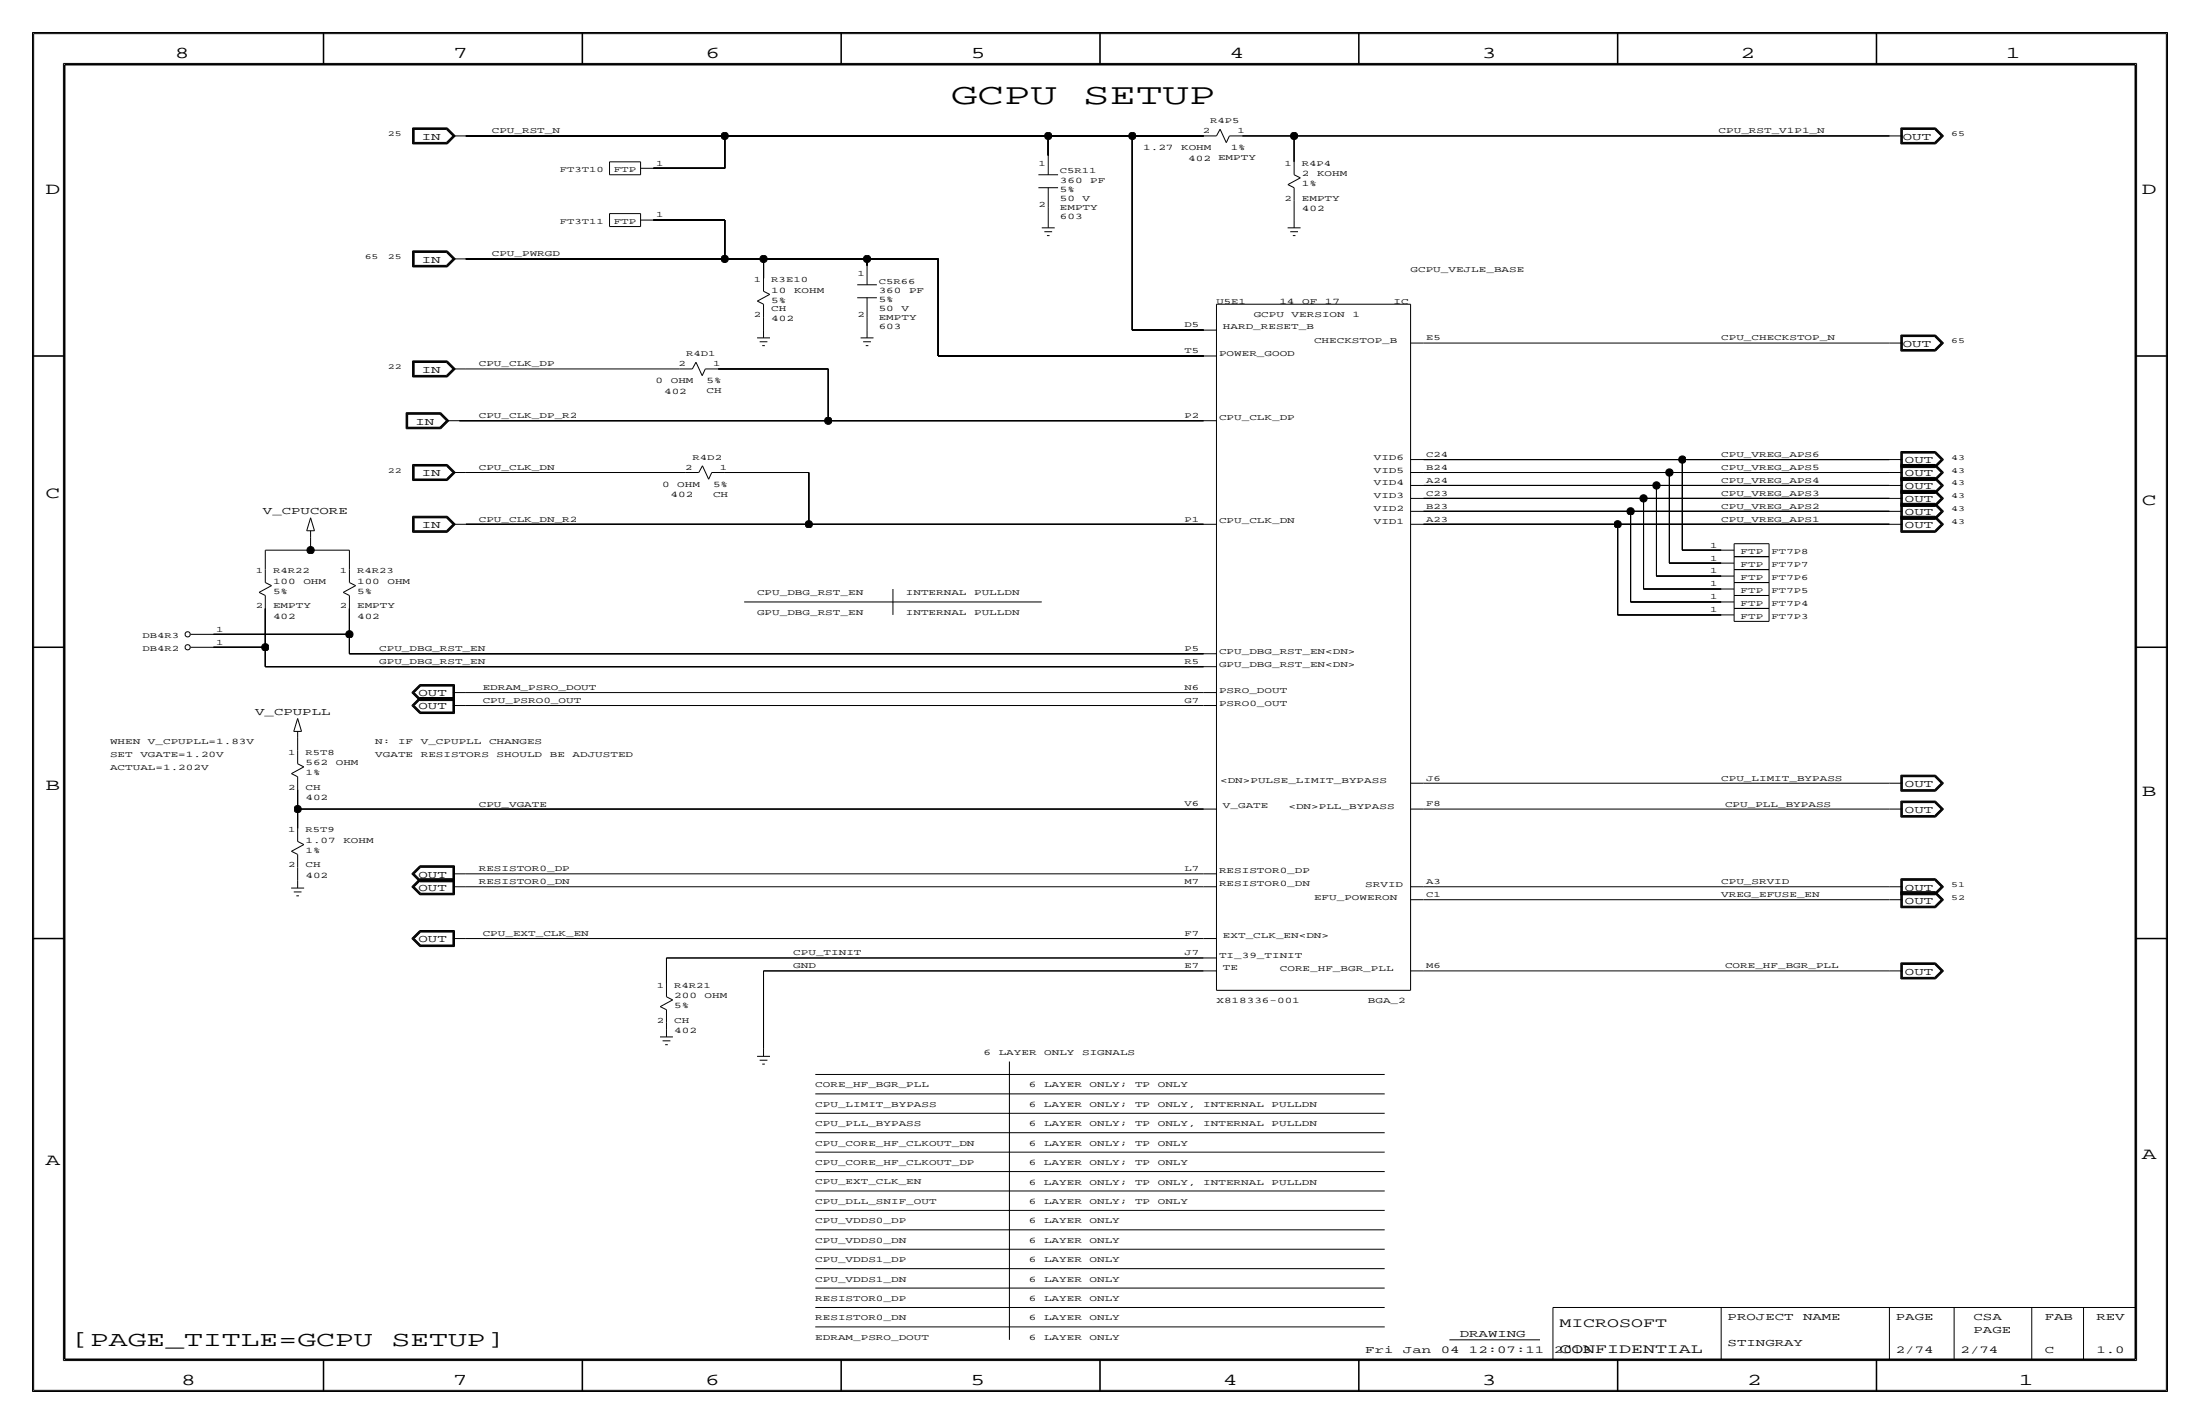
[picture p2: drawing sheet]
<svg xmlns="http://www.w3.org/2000/svg" width="432mm" height="279mm" viewBox="0 0 432 279" stroke-linecap="round" stroke-linejoin="round" font-family="sans-serif">
<!-- layer: Nets -->
<g fill="none" stroke="#000" stroke-width=".2">
<path d="M91.4 26.7h50.8zM128.3 33h13.9zM142.2 26.7v6.3zM142.2 26.7h63.5zM205.7 26.7h16.5zM205.7 26.7v3.8zM222.2 26.7v38.1zM222.2 26.7h14zM243.8 26.7h10.2zM254 26.7v5zM254 26.7h116.8zM254 39.4v3.8z"/>
<path d="M91.4 50.8h50.8zM128.3 43.2h13.9zM142.2 50.8h7.7zM142.2 43.2v7.6zM149.9 50.8v3.8zM149.9 50.8h20.3zM170.2 50.8v1.3zM170.2 50.8h13.9zM184.1 50.8v19.1zM205.7 40.6v2.6zM91.4 72.4h41.9zM141 72.4h21.6z"/>
<path d="M149.9 62.2v2.6zM162.6 72.4v10.2zM170.2 62.2v2.6zM184.1 69.8h52.1zM222.2 64.8h14zM279.4 67.3h91.4zM90.2 82.5h72.4zM91.4 92.7h43.2zM142.2 92.7h16.5zM158.7 92.7v10.2zM162.6 82.5h73.6zM279.4 95.2h45.7z"/>
<path d="M279.4 92.7h48.3zM279.4 90.2h50.8zM279.4 97.8h43.2zM322.6 97.8h48.2zM322.6 97.8v17.8zM325.1 95.2h45.7zM325.1 95.2v17.8zM327.7 92.7h43.1zM327.7 92.7v17.8zM330.2 90.2h40.6zM330.2 90.2v17.7zM52.1 107.9h8.9z"/>
<path d="M52.1 119.4v7.6zM52.1 108v3.8zM61 107.9h7.6zM61 105.4v2.6zM68.6 119.4v5.1zM68.6 107.9v3.9zM91.4 102.9h67.3zM146 118.1h58.5zM158.7 102.9h77.5zM175.3 115.6v5.1zM279.4 100.3h40.6zM279.4 102.9h38.1z"/>
<path d="M317.5 102.9h53.3zM317.5 102.9v17.8zM320 118.1h17.8zM320 100.3h50.8zM320 100.3v17.8zM322.6 115.6h15.2zM325.1 113h12.7zM327.7 110.5h10.1zM330.2 107.9h7.6zM41.9 124.5h26.7zM41.9 127h10.2zM52.1 130.8h184.1z"/>
<path d="M52.1 127v3.8zM68.6 128.3h167.6zM68.6 124.5v3.8zM91.4 138.4h144.8zM91.4 135.9h144.8zM317.5 120.7h20.3zM58.4 158.8v3.8zM58.4 154.9v3.9zM58.4 158.8h177.8zM58.4 144.8v2.5zM279.4 153.7h91.4zM279.4 158.8h91.4z"/>
<path d="M58.4 170.2v2.5zM91.4 171.4h144.8zM91.4 174h144.8zM279.4 176.5h91.4zM279.4 174h91.4zM91.4 184.1h144.8zM130.8 188h105.4zM130.8 188v5zM149.9 190.5h86.3zM149.9 190.5v15.2zM279.4 190.5h91.4zM130.8 200.7v1.2z"/>
<path d="M160 218.4h111.8zM160 214.6h111.8zM160 210.8h111.8zM198.1 208.3v54.6zM160 226.1h111.8zM160 233.7h111.8zM160 237.5h111.8zM160 229.9h111.8zM160 222.2h111.8zM160 245.1h111.8zM160 248.9h111.8zM160 241.3h111.8z"/>
<path d="M160 256.5h111.8zM160 252.7h111.8zM160 260.3h111.8z"/>
</g>
<g fill="#000" stroke="#000" stroke-width=".2">
<circle cx="142.2" cy="26.7" r=".72"/>
<circle cx="205.7" cy="26.7" r=".72"/>
<circle cx="222.3" cy="26.7" r=".72"/>
<circle cx="254" cy="26.7" r=".72"/>
<circle cx="142.2" cy="50.8" r=".72"/>
<circle cx="149.9" cy="50.8" r=".72"/>
<circle cx="170.2" cy="50.8" r=".72"/>
<circle cx="162.6" cy="82.6" r=".72"/>
<circle cx="322.6" cy="97.8" r=".72"/>
<circle cx="325.1" cy="95.3" r=".72"/>
<circle cx="327.7" cy="92.7" r=".72"/>
<circle cx="330.2" cy="90.2" r=".72"/>
<circle cx="61" cy="108" r=".72"/>
<circle cx="158.7" cy="102.9" r=".72"/>
<circle cx="317.5" cy="102.9" r=".72"/>
<circle cx="320" cy="100.3" r=".72"/>
<circle cx="52.1" cy="127" r=".72"/>
<circle cx="68.6" cy="124.5" r=".72"/>
<circle cx="58.4" cy="158.8" r=".72"/>
</g>
<!-- layer: Components -->
<g fill="none" stroke="#000" stroke-width=".2">
<path d="M81 25.1v3.1zM81 28.2h6.8zM81 25.1h6.8zM81.1 25.2h6.6zM81.1 25.2v2.9zM81.1 28.1h6.6zM81.2 25.3v2.7zM81.2 28h6.5zM81.2 25.3h6.5zM81.3 25.4h6.3zM81.3 25.4v2.5zM81.3 27.9h6.3z"/>
<path d="M87.6 27.9l1.3-1.2zM87.6 25.4l1.3 1.3zM87.7 28l1.4-1.3zM87.7 25.3l1.4 1.4zM87.7 25.2l1.5 1.5zM87.7 28.1l1.5-1.4zM87.8 28.2l1.6-1.5zM87.8 25.1l1.6 1.6zM88.9 26.7h2.5zM119.6 34.3h6.1zM119.6 31.8v2.5zM119.6 31.8h6.1z"/>
<path d="M125.7 31.8v2.5zM125.7 33h2.6zM203.8 34.3h3.9zM203.8 36.8h3.9zM205.7 30.5v3.8zM205.7 36.8v3.8zM236.2 26.7h2.6zM239.5 25.3l1.2 2.7zM239.5 25.3l-.7 1.4zM241.3 26.7h2.5zM241.3 26.7l-.6 1.3zM252.8 36.2l2.4-1.3z"/>
<path d="M252.8 36.2l1.2 .6zM254 31.8v2.5zM254 36.8v2.6zM254 34.3l1.2 .6zM370.8 26.7h2.6zM373.1 25.1v3.1zM373.1 28.2h6.8zM373.1 25.1h6.8zM373.2 25.2v2.9zM373.2 28.1h6.6zM373.2 25.2h6.6zM373.3 25.3v2.7z"/>
<path d="M373.3 28h6.5zM373.3 25.3h6.5zM373.4 25.4h6.3zM373.4 25.4v2.5zM373.4 27.9h6.3zM379.7 25.4l1.3 1.3zM379.7 27.9l1.3-1.2zM379.8 28l1.4-1.3zM379.8 25.3l1.4 1.4zM379.8 28.1l1.5-1.4zM379.8 25.2l1.5 1.5zM379.9 25.1l1.6 1.6z"/>
<path d="M379.9 28.2l1.6-1.5zM81 49.2v3.2zM81 52.4h6.8zM81 49.2h6.8zM81.1 49.3h6.6zM81.1 49.3v3zM81.1 52.3h6.6zM81.2 49.4v2.8zM81.2 52.2h6.5zM81.2 49.4h6.5zM81.3 49.5h6.3zM81.3 49.5v2.6z"/>
<path d="M81.3 52.1h6.3zM87.6 52.1l1.3-1.3zM87.6 49.5l1.3 1.3zM87.7 52.2l1.4-1.4zM87.7 49.4l1.4 1.4zM87.7 49.3l1.5 1.5zM87.7 52.3l1.5-1.5zM87.8 52.4l1.6-1.6zM87.8 49.2l1.6 1.6zM88.9 50.8h2.5zM119.6 44.4h6.1zM119.6 41.9v2.5z"/>
<path d="M119.6 41.9h6.1zM125.7 41.9v2.5zM125.7 43.2h2.6zM148.6 59.1l2.5-1.3zM148.6 59.1l1.3 .6zM149.9 54.6v2.6zM149.9 59.7v2.5zM149.9 57.2l1.2 .6zM168.2 55.9h3.9zM168.2 58.4h3.9zM170.2 52.1v3.8zM170.2 58.4v3.8z"/>
<path d="M204.5 44.7h2.5zM205 45.5h1.5zM205.5 46.2h.5zM205.7 43.2v1.5zM238.8 59.7h38.1zM238.8 59.7v134.6zM252.7 44.7h2.6zM253.2 45.5h1.6zM253.7 46.2h.6zM254 43.2v1.5zM276.9 59.7v134.6zM81 70.8v3.2z"/>
<path d="M81 74h6.8zM81 70.8h6.8zM81.1 70.9h6.6zM81.1 70.9v3zM81.1 73.9h6.6zM81.2 71v2.8zM81.2 73.8h6.5zM81.2 71h6.5zM81.3 71.1h6.3zM81.3 71.1v2.6zM81.3 73.7h6.3zM87.6 73.7l1.3-1.3z"/>
<path d="M87.6 71.1l1.3 1.3zM87.7 73.8l1.4-1.4zM87.7 71l1.4 1.4zM87.7 70.9l1.5 1.5zM87.7 73.9l1.5-1.5zM87.8 74l1.6-1.6zM87.8 70.8l1.6 1.6zM88.9 72.4h2.5zM133.3 72.4h2.6zM136.6 71.1l-.7 1.3zM136.6 71.1l1.2 2.6zM138.4 72.4l-.6 1.3z"/>
<path d="M138.4 72.4h2.6zM148.6 66.3h2.5zM149.1 67.1h1.5zM149.6 67.8h.5zM149.9 64.8v1.5zM168.9 66.3h2.6zM169.4 67.1h1.5zM169.9 67.8h.5zM170.2 64.8v1.5zM236.2 69.8h2.6zM236.2 64.8h2.6zM276.9 67.3h2.5z"/>
<path d="M370.8 67.3h2.6zM373.1 65.7v3.2zM373.1 68.9h6.8zM373.1 65.7h6.8zM373.2 65.8v3zM373.2 68.8h6.6zM373.2 65.8h6.6zM373.3 65.9v2.8zM373.3 68.7h6.5zM373.3 65.9h6.5zM373.4 66h6.3zM373.4 66v2.6z"/>
<path d="M373.4 68.6h6.3zM379.7 66l1.3 1.3zM379.7 68.6l1.3-1.3zM379.8 68.7l1.4-1.4zM379.8 65.9l1.4 1.4zM379.8 68.8l1.5-1.5zM379.8 65.8l1.5 1.5zM379.9 65.7l1.6 1.6zM379.9 68.9l1.6-1.6zM79.7 81h6.8zM79.7 81v3.1zM79.7 84.1h6.8z"/>
<path d="M79.8 81.1h6.7zM79.8 81.1v2.9zM79.8 84h6.7zM79.9 81.2v2.7zM79.9 83.9h6.5zM79.9 81.2h6.5zM80 81.3h6.4zM80 81.3v2.5zM80 83.8h6.4zM81 91.1v3.2zM81 94.3h6.8zM81 91.1h6.8z"/>
<path d="M81.1 91.2h6.6zM81.1 91.2v3zM81.1 94.2h6.6zM81.2 91.3v2.8zM81.2 94.1h6.5zM81.2 91.3h6.5zM81.3 91.4h6.3zM81.3 91.4v2.6zM81.3 94h6.3zM86.4 81.3l1.2 1.2zM86.4 83.8l1.2-1.3zM86.4 83.9l1.4-1.3z"/>
<path d="M86.4 81.2l1.4 1.3zM86.5 84l1.4-1.4zM86.5 81.1l1.4 1.4zM86.5 84.1l1.6-1.6zM86.5 81l1.6 1.5zM87.6 94l1.3-1.3zM87.6 91.4l1.3 1.3zM87.6 82.5h2.6zM87.7 94.1l1.4-1.4zM87.7 91.3l1.4 1.4zM87.7 91.2l1.5 1.5zM87.7 94.2l1.5-1.5z"/>
<path d="M87.8 94.3l1.6-1.6zM87.8 91.1l1.6 1.6zM88.9 92.7h2.5zM134.6 92.7h2.6zM137.9 91.4l1.2 2.6zM137.9 91.4l-.7 1.3zM139.7 92.7h2.5zM139.7 92.7l-.6 1.3zM236.2 82.5h2.6zM276.9 92.7h2.5zM276.9 95.2h2.5zM276.9 90.2h2.5z"/>
<path d="M276.9 97.8h2.5zM370.8 95.2h2.6zM370.8 97.8h2.6zM370.8 92.7h2.6zM370.8 90.2h2.6zM373.1 98.8v3.1zM373.1 96.8h6.8zM373.1 93.7v3.1zM373.1 99.4h6.8zM373.1 96.2v3.2zM373.1 94.3h6.8zM373.1 91.1v3.2z"/>
<path d="M373.1 91.7h6.8zM373.1 88.6v3.1zM373.1 98.8h6.8zM373.1 93.7h6.8zM373.1 96.2h6.8zM373.1 91.1h6.8zM373.1 88.6h6.8zM373.2 98.9v2.9zM373.2 93.8v2.9zM373.2 96.7h6.6zM373.2 96.3v3zM373.2 99.3h6.6z"/>
<path d="M373.2 91.2v3zM373.2 94.2h6.6zM373.2 88.7v2.9zM373.2 91.6h6.6zM373.2 98.9h6.6zM373.2 93.8h6.6zM373.2 96.3h6.6zM373.2 91.2h6.6zM373.2 88.7h6.6zM373.3 99v2.7zM373.3 93.9v2.7zM373.3 96.6h6.5z"/>
<path d="M373.3 96.4v2.8zM373.3 99.2h6.5zM373.3 91.3v2.8zM373.3 94.1h6.5zM373.3 88.8v2.7zM373.3 91.5h6.5zM373.3 99h6.5zM373.3 93.9h6.5zM373.3 96.4h6.5zM373.3 91.3h6.5zM373.3 88.8h6.5zM373.4 99.1h6.3z"/>
<path d="M373.4 99.1v2.5zM373.4 94h6.3zM373.4 94v2.5zM373.4 96.5h6.3zM373.4 96.5v2.6zM373.4 91.4h6.3zM373.4 91.4v2.6zM373.4 88.9h6.3zM373.4 88.9v2.5zM379.7 99.1l1.3 1.2zM379.7 94l1.3 1.2zM379.7 96.5l1.3 1.3z"/>
<path d="M379.7 91.4l1.3 1.3zM379.7 88.9l1.3 1.3zM379.7 99.1l1.3-1.3zM379.7 94l1.3-1.3zM379.8 96.6l1.4-1.3zM379.8 99.2l1.4-1.4zM379.8 94.1l1.4-1.4zM379.8 91.5l1.4-1.3zM379.8 99l1.4 1.3zM379.8 93.9l1.4 1.3zM379.8 96.4l1.4 1.4zM379.8 91.3l1.4 1.4z"/>
<path d="M379.8 88.8l1.4 1.4zM379.8 96.7l1.5-1.4zM379.8 99.3l1.5-1.5zM379.8 94.2l1.5-1.5zM379.8 91.6l1.5-1.4zM379.8 98.9l1.5 1.4zM379.8 93.8l1.5 1.4zM379.8 96.3l1.5 1.5zM379.8 91.2l1.5 1.5zM379.8 88.7l1.5 1.5zM379.9 98.8l1.6 1.5zM379.9 93.7l1.6 1.5z"/>
<path d="M379.9 96.2l1.6 1.6zM379.9 91.1l1.6 1.6zM379.9 88.6l1.6 1.6zM379.9 96.8l1.6-1.6zM379.9 99.4l1.6-1.6zM379.9 94.3l1.6-1.6zM379.9 91.7l1.6-1.5zM381 95.2l-1.3 1.3zM381 90.2l-1.3 1.2zM50.9 116.2l1.2 .6zM50.9 116.2l2.4-1.3zM52.1 111.8v2.5z"/>
<path d="M52.1 116.8v2.6zM52.1 114.3l1.2 .6zM60.2 104.1h1.5zM61 101.6l-.8 2.5zM61 104.1v1.3zM61 101.6l.7 2.5zM67.4 116.2l1.2 .6zM67.4 116.2l2.4-1.3zM68.6 111.8v2.5zM68.6 116.8v2.6zM68.6 114.3l1.2 .6zM81 101.3v3.1z"/>
<path d="M81 104.4h6.8zM81 101.3h6.8zM81.1 101.4h6.6zM81.1 101.4v2.9zM81.1 104.3h6.6zM81.2 101.5v2.7zM81.2 104.2h6.5zM81.2 101.5h6.5zM81.3 101.6h6.3zM81.3 101.6v2.5zM81.3 104.1h6.3zM87.6 104.1l1.3-1.2z"/>
<path d="M87.6 101.6l1.3 1.3zM87.7 104.2l1.4-1.3zM87.7 101.5l1.4 1.4zM87.7 101.4l1.5 1.5zM87.7 104.3l1.5-1.4zM87.8 104.4l1.6-1.5zM87.8 101.3l1.6 1.6zM88.9 102.9h2.5zM236.2 102.9h2.6zM276.9 100.3h2.5zM276.9 102.9h2.5zM337.8 118.1h2.6z"/>
<path d="M337.8 115.6h2.6zM337.8 110.5h2.6zM337.8 113h2.6zM337.8 107.9h2.6zM340.4 119.4v2.5zM340.4 119.4h6.8zM340.4 116.8v2.6zM340.4 116.8h6.8zM340.4 114.3v2.5zM340.4 114.3h6.8zM340.4 111.8h6.8zM340.4 109.2v2.6z"/>
<path d="M340.4 109.2h6.8zM340.4 111.8v2.5zM340.4 106.7v2.5zM340.4 106.7h6.8zM347.2 119.4v2.5zM347.2 116.8v2.6zM347.2 114.3v2.5zM347.2 109.2v2.6zM347.2 111.8v2.5zM347.2 106.7v2.5zM370.8 102.9h2.6zM370.8 100.3h2.6z"/>
<path d="M373.1 104.4h6.8zM373.1 101.3v3.1zM373.1 101.9h6.8zM373.1 101.3h6.8zM373.2 101.4v2.9zM373.2 104.3h6.6zM373.2 101.8h6.6zM373.2 101.4h6.6zM373.3 101.5v2.7zM373.3 104.2h6.5zM373.3 101.7h6.5zM373.3 101.5h6.5z"/>
<path d="M373.4 101.6h6.3zM373.4 101.6v2.5zM373.4 104.1h6.3zM379.7 101.6l1.3 1.3zM379.7 104.1l1.3-1.2zM379.7 101.6l1.3-1.3zM379.8 104.2l1.4-1.3zM379.8 101.7l1.4-1.4zM379.8 101.5l1.4 1.4zM379.8 104.3l1.5-1.4zM379.8 101.8l1.5-1.5zM379.8 101.4l1.5 1.5z"/>
<path d="M379.9 101.3l1.6 1.6zM379.9 104.4l1.6-1.5zM379.9 101.9l1.6-1.6zM37.4 127h4.6zM37.4 124.5h4.6zM80.8 138.4l1.6 1.6zM80.8 135.9l1.6 1.6zM80.8 135.9l1.6-1.6zM81 138.4l1.4-1.4zM81 135.9l1.4-1.5zM81 138.4l1.4 1.5zM81 135.9l1.4 1.5z"/>
<path d="M81.1 138.4l1.4-1.3zM81.1 135.9l1.4-1.4zM81.1 138.4l1.4 1.4zM81.1 135.9l1.4 1.4zM81.3 138.4l1.2-1.2zM81.3 135.9l1.2-1.3zM81.3 138.4l1.2 1.3zM81.3 135.9l1.2 1.3zM82.4 136.9h6.8zM82.4 134.3h6.8zM82.4 137.5h6.8zM82.4 136.9l-1.6 1.5z"/>
<path d="M82.4 139.9h6.7zM82.4 137.4h6.7zM82.4 137h6.7zM82.4 134.4h6.7zM82.5 139.8h6.5zM82.5 137.3h6.5zM82.5 137.1h6.5zM82.5 134.5h6.5zM82.5 137.2h6.4zM82.5 139.7h6.4zM82.5 134.6h6.4zM88.9 138.4h2.5z"/>
<path d="M88.9 135.9h2.5zM88.9 137.2v2.5zM88.9 134.6v2.6zM89 137.1v2.7zM89 134.5v2.8zM89.1 137v2.9zM89.1 134.4v3zM89.2 136.9v3.1zM89.2 134.3v3.2zM236.2 128.3h2.6zM236.2 130.8h2.6zM236.2 138.4h2.6z"/>
<path d="M236.2 135.9h2.6zM337.8 120.7h2.6zM340.4 121.9h6.8zM57.2 151.8l1.2 .6zM57.2 151.8l2.4-1.3zM57.7 143.5h1.5zM58.4 141l-.7 2.5zM58.4 147.3v2.6zM58.4 152.4v2.5zM58.4 149.9l1.2 .6zM58.4 143.5v1.3zM58.4 141l.8 2.5z"/>
<path d="M82.4 140h6.8zM236.2 158.8h2.6zM276.9 153.7h2.5zM276.9 158.8h2.5zM370.8 153.7h2.6zM370.8 158.8h2.6zM373.1 155.2h6.8zM373.1 152.1v3.1zM373.1 157.2v3.1zM373.1 152.1h6.8zM373.1 157.2h6.8zM373.2 152.2v2.9z"/>
<path d="M373.2 155.1h6.6zM373.2 157.3v2.9zM373.2 152.2h6.6zM373.2 157.3h6.6zM373.3 152.3v2.7zM373.3 155h6.5zM373.3 157.4v2.7zM373.3 152.3h6.5zM373.3 157.4h6.5zM373.4 152.4h6.3zM373.4 152.4v2.5zM373.4 154.9h6.3z"/>
<path d="M373.4 157.5h6.3zM373.4 157.5v2.5zM379.7 152.4l1.3 1.3zM379.7 157.5l1.3 1.3zM379.7 154.9l1.3-1.2zM379.8 155l1.4-1.3zM379.8 152.3l1.4 1.4zM379.8 157.4l1.4 1.4zM379.8 155.1l1.5-1.4zM379.8 152.2l1.5 1.5zM379.8 157.3l1.5 1.5zM379.9 152.1l1.6 1.6z"/>
<path d="M379.9 157.2l1.6 1.6zM379.9 155.2l1.6-1.5zM57.1 174.2h2.6zM57.2 167l1.2 .6zM57.2 167l2.4-1.3zM57.7 175h1.5zM58.2 175.8h.5zM58.4 172.7v1.5zM58.4 162.6v2.5zM58.4 167.6v2.6zM58.4 165.1l1.2 .6zM80.8 174l1.6 1.6z"/>
<path d="M80.8 171.4l1.6 1.6zM81 174l1.4-1.5zM81 171.4l1.4-1.4zM81 174l1.4 1.5zM81 171.4l1.4 1.5zM81.1 174l1.4-1.4zM81.1 171.4l1.4-1.3zM81.1 174l1.4 1.4zM81.1 171.5l1.4 1.3zM81.3 174l1.2-1.3zM81.3 171.4l1.2-1.2zM81.3 174l1.2 1.3z"/>
<path d="M81.3 171.5l1.2 1.2zM82.4 172.4h6.8zM82.4 169.9h6.8zM82.4 175.6h6.8zM82.4 173h6.8zM82.4 172.4l-1.6 1.6zM82.4 169.9l-1.6 1.5zM82.4 175.5h6.7zM82.4 172.9h6.7zM82.4 172.5h6.7zM82.4 170h6.7zM82.5 175.4h6.5z"/>
<path d="M82.5 172.8h6.5zM82.5 172.6h6.5zM82.5 170.1h6.5zM82.5 172.7h6.4zM82.5 175.3h6.4zM82.5 170.2h6.4zM88.9 174h2.5zM88.9 171.4h2.5zM88.9 172.7v2.6zM88.9 170.2v2.5zM89 172.6v2.8zM89 170.1v2.7z"/>
<path d="M89.1 172.5v3zM89.1 170v2.9zM89.2 172.4v3.2zM89.2 169.9v3.1zM236.2 171.4h2.6zM236.2 174h2.6zM276.9 176.5h2.5zM276.9 174h2.5zM370.8 174h2.6zM370.8 176.5h2.6zM373.1 175.6h6.8zM373.1 172.4v3.2z"/>
<path d="M373.1 178.1h6.8zM373.1 175v3.1zM373.1 160.3h6.8zM373.1 172.4h6.8zM373.1 175h6.8zM373.2 172.5v3zM373.2 175.5h6.6zM373.2 175.1v2.9zM373.2 178h6.6zM373.2 160.2h6.6zM373.2 172.5h6.6zM373.2 175.1h6.6z"/>
<path d="M373.3 172.6v2.8zM373.3 175.4h6.5zM373.3 175.2v2.7zM373.3 177.9h6.5zM373.3 160.1h6.5zM373.3 172.6h6.5zM373.3 175.2h6.5zM373.4 172.7h6.3zM373.4 172.7v2.6zM373.4 175.3h6.3zM373.4 175.3v2.5zM373.4 177.8h6.3z"/>
<path d="M373.4 160h6.3zM379.7 172.7l1.3 1.3zM379.7 175.3l1.3 1.2zM379.7 175.3l1.3-1.3zM379.7 160l1.3-1.2zM379.8 175.4l1.4-1.4zM379.8 177.9l1.4-1.4zM379.8 160.1l1.4-1.3zM379.8 172.6l1.4 1.4zM379.8 175.2l1.4 1.3zM379.8 175.5l1.5-1.5zM379.8 178l1.5-1.5z"/>
<path d="M379.8 160.2l1.5-1.5zM379.8 172.5l1.5 1.5zM379.8 175.1l1.5 1.4zM379.9 172.4l1.6 1.6zM379.9 175l1.6 1.5zM379.9 175.6l1.6-1.6zM379.9 178.1l1.6-1.6zM379.9 160.3l1.6-1.6zM381 176.5l-1.3 1.3zM80.8 184.1l1.6 1.6zM80.8 184.1l1.6-1.5zM81 184.1l1.4-1.4z"/>
<path d="M81 184.1l1.4 1.5zM81.1 184.1l1.4-1.3zM81.1 184.2l1.4 1.3zM81.3 184.1l1.2-1.2zM81.3 184.2l1.2 1.2zM82.4 182.6h6.8zM82.4 185.7h6.8zM82.4 185.6h6.7zM82.4 182.7h6.7zM82.5 185.5h6.5zM82.5 182.8h6.5zM82.5 182.9h6.4z"/>
<path d="M82.5 185.4h6.4zM88.9 184.1h2.5zM88.9 182.9v2.5zM89 182.8v2.7zM89.1 182.7v2.9zM89.2 182.6v3.1zM129.6 197.5l2.4-1.3zM129.6 197.5l1.2 .6zM130.8 193v2.6zM130.8 198.1v2.6zM130.8 195.6l1.2 .6zM236.2 188h2.6z"/>
<path d="M236.2 184.1h2.6zM236.2 190.5h2.6zM238.8 194.3h38.1zM276.9 190.5h2.5zM370.8 190.5h2.6zM373.1 192.1h6.8zM373.1 188.9v3.2zM373.1 188.9h6.8zM373.2 189v3zM373.2 192h6.6zM373.2 189h6.6zM373.3 189.1v2.8z"/>
<path d="M373.3 191.9h6.5zM373.3 189.1h6.5zM373.4 189.2h6.3zM373.4 189.2v2.6zM373.4 191.8h6.3zM379.7 189.2l1.3 1.3zM379.7 191.8l1.3-1.3zM379.8 191.9l1.4-1.4zM379.8 189.1l1.4 1.4zM379.8 192l1.5-1.5zM379.8 189l1.5 1.5zM379.9 188.9l1.6 1.6z"/>
<path d="M379.9 192.1l1.6-1.6zM129.5 203.5h2.6zM130 204.2h1.6zM130.6 205h.5zM130.8 201.9v1.6zM148.6 207.3h2.5zM149.1 208h1.5zM149.6 208.8h.5zM149.9 205.7v1.6zM284.5 262.9h17.8z"/>
<circle cx="36.8" cy="127" r=".51"/>
<circle cx="36.8" cy="124.5" r=".51"/>
</g>
<!-- layer: Page Border and Title Block -->
<g fill="none" stroke="#000" stroke-width=".3">
<path d="M6.3 6.3v266.7zM6.4 6.3h419zM12.7 12.7h406.4zM12.7 12.7v254zM63.5 6.3v6.4zM114.3 6.3v6.4zM165.1 6.3v6.4zM215.9 6.3v6.4zM266.7 6.3v6.4zM317.5 6.3v6.4zM368.3 6.3v6.4zM419.1 12.7v254z"/>
<path d="M425.4 6.3v266.7zM6.3 69.8h6.4zM419.1 69.8h6.3zM6.3 127h6.4zM419.1 127h6.3zM6.3 184.1h6.4zM419.1 184.1h6.3zM6.4 273h419zM12.7 266.7h406.4zM63.5 266.7v6.3zM114.3 266.7v6.3zM165.1 266.7v6.3z"/>
<path d="M215.9 266.7v6.3zM266.7 266.7v6.3zM317.5 266.7v6.3zM368.3 266.7v6.3z"/>
</g>
<g fill="none" stroke="#000" stroke-width=".2">
<path d="M6.6 6.6h418.6zM6.6 6.6v266.2zM12.4 12.4v254.6zM12.4 12.4h407zM419.4 12.4v254.6zM425.2 6.6v266.2zM304.8 256.5v10.2zM304.8 256.5h114.3zM337.8 256.5v10.2zM370.8 256.5v10.2zM383.5 256.5v10.2zM398.8 256.5v10.2z"/>
<path d="M408.9 256.5v10.2zM6.6 272.8h418.6zM12.4 267h407z"/>
</g>
<g font-size="5.8">
<text x="186.7" y="20.3">GCPU</text>
<text x="212.6" y="20.3">SETUP</text>
</g>
<g font-size="4.2">
<text x="14" y="264.2">[PAGE_TITLE=GCPU</text>
<text x="76.9" y="264.2">SETUP]</text>
</g>
<g font-size="3.3">
<text x="34.3" y="11.4">8</text>
<text x="88.9" y="11.4">7</text>
<text x="138.5" y="11.4">6</text>
<text x="190.5" y="11.4">5</text>
<text x="241.3" y="11.4">4</text>
<text x="290.8" y="11.4">3</text>
<text x="341.6" y="11.4">2</text>
<text x="393.7" y="11.4">1</text>
<text x="8.9" y="38.1">D</text>
<text x="420.4" y="38.1">D</text>
<text x="8.9" y="97.8">C</text>
<text x="420.4" y="99.1">C</text>
<text x="8.9" y="154.9">B</text>
<text x="420.4" y="156.2">B</text>
<text x="420.4" y="227.3">A</text>
<text x="8.9" y="228.6">A</text>
<text x="35.6" y="271.8">8</text>
<text x="88.9" y="271.8">7</text>
<text x="138.4" y="271.8">6</text>
<text x="190.5" y="271.8">5</text>
<text x="240" y="271.8">4</text>
<text x="290.8" y="271.8">3</text>
<text x="342.9" y="271.8">2</text>
<text x="396.2" y="271.8">1</text>
</g>
<g font-size="2.6">
<text x="306.1" y="260.4">MICROSOFT</text>
<text x="306.1" y="265.4">CONFIDENTIAL</text>
</g>
<g font-size="2.1">
<text x="82.8" y="27.4">IN</text>
<text x="373.5" y="27.4">OUT</text>
<text x="82.8" y="51.6">IN</text>
<text x="373.5" y="68.1">OUT</text>
<text x="82.8" y="73.2">IN</text>
<text x="81.5" y="83.3">IN</text>
<text x="82.8" y="93.5">IN</text>
<text x="373.9" y="93.5">OUT</text>
<text x="373.9" y="90.9">OUT</text>
<text x="51.6" y="100.9">V_CPUCORE</text>
<text x="373.9" y="101.1">OUT</text>
<text x="373.9" y="96">OUT</text>
<text x="373.9" y="98.6">OUT</text>
<text x="82.8" y="103.6">IN</text>
<text x="373.9" y="103.6">OUT</text>
<text x="82.1" y="136.7">OUT</text>
<text x="50.1" y="140.3">V_CPUPLL</text>
<text x="82.1" y="139.2">OUT</text>
<text x="373.9" y="154.4">OUT</text>
<text x="373.9" y="159.5">OUT</text>
<text x="82.1" y="172.2">OUT</text>
<text x="82.1" y="174.8">OUT</text>
<text x="373.9" y="174.8">OUT</text>
<text x="373.9" y="177.3">OUT</text>
<text x="82.1" y="184.9">OUT</text>
<text x="373.9" y="191.3">OUT</text>
<text x="286.5" y="262.4">DRAWING</text>
<text x="339.1" y="259.1">PROJECT</text>
<text x="353.9" y="259.1">NAME</text>
<text x="372.1" y="259.1">PAGE</text>
<text x="387.4" y="259.1">CSA</text>
<text x="387.4" y="261.6">PAGE</text>
<text x="401.3" y="259.1">FAB</text>
<text x="411.5" y="259.1">REV</text>
<text x="268" y="265.4">Fri</text>
<text x="275.4" y="265.4">Jan</text>
<text x="282.8" y="265.4">04</text>
<text x="288.3" y="265.4">12:07:11</text>
<text x="305" y="265.4">2013</text>
<text x="339.1" y="264.2">STINGRAY</text>
<text x="372.1" y="265.4">2/74</text>
<text x="384.8" y="265.4">2/74</text>
<text x="401.3" y="265.4">C</text>
<text x="411.5" y="265.4">1.0</text>
</g>
<g font-size="1.7">
<text x="96.5" y="26.2">CPU_RST_N</text>
<text x="224.4" y="29.5">1.27</text>
<text x="231.8" y="29.5">KOHM</text>
<text x="241.6" y="29.5">1%</text>
<text x="337.3" y="26.2">CPU_RST_V1P1_N</text>
<text x="120.4" y="33.8">FTP</text>
<text x="208" y="35.8">360</text>
<text x="214" y="35.8">PF</text>
<text x="233.2" y="31.5">402</text>
<text x="239.1" y="31.4">EMPTY</text>
<text x="255.5" y="34.5">2</text>
<text x="258.5" y="34.5">KOHM</text>
<text x="208" y="39.4">50</text>
<text x="208" y="41.1">EMPTY</text>
<text x="208" y="37.6">5%</text>
<text x="212.5" y="39.4">V</text>
<text x="255.5" y="41.4">402</text>
<text x="255.5" y="36.6">1%</text>
<text x="255.5" y="39.4">EMPTY</text>
<text x="120.4" y="43.9">FTP</text>
<text x="208" y="42.9">603</text>
<text x="96.5" y="50.3">CPU_PWRGD</text>
<text x="276.9" y="53.3">GCPU_VEJLE_BASE</text>
<text x="151.4" y="57.4">10</text>
<text x="151.4" y="59.4">5%</text>
<text x="155.8" y="57.4">KOHM</text>
<text x="172.5" y="57.4">360</text>
<text x="172.5" y="59.2">5%</text>
<text x="178.4" y="57.4">PF</text>
<text x="251.1" y="59.7">14</text>
<text x="255.6" y="59.7">OF</text>
<text x="260" y="59.7">17</text>
<text x="273.5" y="59.7">IC</text>
<text x="151.4" y="61">CH</text>
<text x="151.4" y="63">402</text>
<text x="172.5" y="61">50</text>
<text x="172.5" y="62.7">EMPTY</text>
<text x="172.5" y="64.5">603</text>
<text x="176.9" y="61">V</text>
<text x="240" y="64.6">HARD_RESET_B</text>
<text x="246.1" y="62.2">GCPU</text>
<text x="253.5" y="62.2">VERSION</text>
<text x="265.4" y="62.2">1</text>
<text x="94" y="71.9">CPU_CLK_DP</text>
<text x="239.3" y="69.8">POWER_GOOD</text>
<text x="257.9" y="67.3">CHECKSTOP_B</text>
<text x="337.8" y="66.8">CPU_CHECKSTOP_N</text>
<text x="128.7" y="75.2">0</text>
<text x="130.4" y="77.2">402</text>
<text x="131.7" y="75.2">OHM</text>
<text x="138.7" y="77.1">CH</text>
<text x="138.7" y="75.2">5%</text>
<text x="94" y="82">CPU_CLK_DP_R2</text>
<text x="239.3" y="82.3">CPU_CLK_DP</text>
<text x="337.8" y="89.7">CPU_VREG_APS6</text>
<text x="94" y="92.2">CPU_CLK_DN</text>
<text x="129.9" y="95.5">0</text>
<text x="132.9" y="95.5">OHM</text>
<text x="140" y="95.5">5%</text>
<text x="269.6" y="92.7">VID5</text>
<text x="269.6" y="95.2">VID4</text>
<text x="269.6" y="90.2">VID6</text>
<text x="337.8" y="92.2">CPU_VREG_APS5</text>
<text x="337.8" y="94.7">CPU_VREG_APS4</text>
<text x="131.6" y="97.5">402</text>
<text x="140" y="97.4">CH</text>
<text x="269.6" y="100.3">VID2</text>
<text x="269.6" y="97.8">VID3</text>
<text x="337.8" y="99.8">CPU_VREG_APS2</text>
<text x="337.8" y="97.3">CPU_VREG_APS3</text>
<text x="94" y="102.4">CPU_CLK_DN_R2</text>
<text x="239.3" y="102.7">CPU_CLK_DN</text>
<text x="269.6" y="102.9">VID1</text>
<text x="337.8" y="102.4">CPU_VREG_APS1</text>
<text x="341.6" y="111.3">FTP</text>
<text x="341.6" y="113.8">FTP</text>
<text x="341.6" y="108.7">FTP</text>
<text x="53.6" y="119.4">EMPTY</text>
<text x="53.6" y="114.6">100</text>
<text x="53.6" y="116.6">5%</text>
<text x="59.5" y="114.6">OHM</text>
<text x="70.1" y="114.6">100</text>
<text x="70.1" y="119.4">EMPTY</text>
<text x="70.1" y="116.6">5%</text>
<text x="76.1" y="114.6">OHM</text>
<text x="148.6" y="116.8">CPU_DBG_RST_EN</text>
<text x="177.8" y="116.8">INTERNAL</text>
<text x="191.2" y="116.8">PULLDN</text>
<text x="341.6" y="118.9">FTP</text>
<text x="341.6" y="116.3">FTP</text>
<text x="53.6" y="121.4">402</text>
<text x="70.1" y="121.4">402</text>
<text x="148.6" y="120.6">GPU_DBG_RST_EN</text>
<text x="177.8" y="120.7">INTERNAL</text>
<text x="191.2" y="120.7">PULLDN</text>
<text x="341.6" y="121.4">FTP</text>
<text x="74.4" y="127.8">CPU_DBG_RST_EN</text>
<text x="74.4" y="130.3">GPU_DBG_RST_EN</text>
<text x="239.3" y="128.3">CPU_DBG_RST_EN&lt;DN&gt;</text>
<text x="239.3" y="130.8">GPU_DBG_RST_EN&lt;DN&gt;</text>
<text x="94.7" y="137.9">CPU_PSRO0_OUT</text>
<text x="94.7" y="135.4">EDRAM_PSRO_DOUT</text>
<text x="239.3" y="135.9">PSRO_DOUT</text>
<text x="239.3" y="138.4">PSRO0_OUT</text>
<text x="21.6" y="148.6">SET</text>
<text x="21.6" y="146">WHEN</text>
<text x="27.5" y="148.6">VGATE=1.20V</text>
<text x="29" y="146">V_CPUPLL=1.83V</text>
<text x="73.7" y="146">N:</text>
<text x="73.7" y="148.6">VGATE</text>
<text x="78.1" y="146">IF</text>
<text x="82.6" y="146">V_CPUPLL</text>
<text x="82.6" y="148.6">RESISTORS</text>
<text x="96" y="146">CHANGES</text>
<text x="97.5" y="148.6">SHOULD</text>
<text x="107.9" y="148.6">BE</text>
<text x="112.4" y="148.6">ADJUSTED</text>
<text x="21.6" y="151.1">ACTUAL=1.202V</text>
<text x="59.9" y="152.1">1%</text>
<text x="59.9" y="150.1">562</text>
<text x="59.9" y="154.9">CH</text>
<text x="65.9" y="150.1">OHM</text>
<text x="239.5" y="153.7">&lt;DN&gt;PULSE_LIMIT_BYPASS</text>
<text x="337.8" y="153.2">CPU_LIMIT_BYPASS</text>
<text x="59.9" y="157">402</text>
<text x="94" y="158.2">CPU_VGATE</text>
<text x="240" y="158.6">V_GATE</text>
<text x="252.9" y="158.7">&lt;DN&gt;PLL_BYPASS</text>
<text x="338.6" y="158.2">CPU_PLL_BYPASS</text>
<text x="59.9" y="167.4">1%</text>
<text x="59.9" y="165.4">1.07</text>
<text x="67.4" y="165.4">KOHM</text>
<text x="59.9" y="172.2">402</text>
<text x="59.9" y="170.2">CH</text>
<text x="94" y="170.9">RESISTOR0_DP</text>
<text x="94" y="173.5">RESISTOR0_DN</text>
<text x="239.3" y="171.2">RESISTOR0_DP</text>
<text x="239.3" y="173.8">RESISTOR0_DN</text>
<text x="268" y="174">SRVID</text>
<text x="337.8" y="173.5">CPU_SRVID</text>
<text x="257.9" y="176.5">EFU_POWERON</text>
<text x="337.8" y="176">VREG_EFUSE_EN</text>
<text x="94.7" y="183.6">CPU_EXT_CLK_EN</text>
<text x="240" y="184">EXT_CLK_EN&lt;DN&gt;</text>
<text x="155.7" y="190">GND</text>
<text x="155.7" y="187.5">CPU_TINIT</text>
<text x="239.3" y="188">TI_39_TINIT</text>
<text x="240" y="190.3">TE</text>
<text x="251.2" y="190.5">CORE_HF_BGR_PLL</text>
<text x="338.6" y="190">CORE_HF_BGR_PLL</text>
<text x="132.3" y="197.9">5%</text>
<text x="132.3" y="195.8">200</text>
<text x="138.3" y="195.8">OHM</text>
<text x="238.8" y="196.8">X818336-001</text>
<text x="268.5" y="196.8">BGA_2</text>
<text x="132.3" y="200.7">CH</text>
<text x="132.3" y="202.7">402</text>
<text x="193" y="207">6</text>
<text x="196" y="207">LAYER</text>
<text x="205" y="207">ONLY</text>
<text x="212.4" y="207">SIGNALS</text>
<text x="160" y="213.4">CORE_HF_BGR_PLL</text>
<text x="201.9" y="213.4">6</text>
<text x="204.9" y="213.4">LAYER</text>
<text x="213.8" y="213.4">ONLY;</text>
<text x="222.8" y="213.4">TP</text>
<text x="227.2" y="213.4">ONLY</text>
<text x="160" y="221">CPU_PLL_BYPASS</text>
<text x="160" y="217.2">CPU_LIMIT_BYPASS</text>
<text x="201.9" y="217.2">6</text>
<text x="201.9" y="221">6</text>
<text x="204.9" y="217.2">LAYER</text>
<text x="204.9" y="221">LAYER</text>
<text x="213.8" y="217.2">ONLY;</text>
<text x="213.8" y="221">ONLY;</text>
<text x="222.8" y="217.2">TP</text>
<text x="222.8" y="221">TP</text>
<text x="227.2" y="217.2">ONLY,</text>
<text x="227.2" y="221">ONLY,</text>
<text x="236.2" y="217.2">INTERNAL</text>
<text x="236.2" y="221">INTERNAL</text>
<text x="249.6" y="217.2">PULLDN</text>
<text x="249.6" y="221">PULLDN</text>
<text x="160" y="224.8">CPU_CORE_HF_CLKOUT_DN</text>
<text x="201.9" y="224.8">6</text>
<text x="204.9" y="224.8">LAYER</text>
<text x="213.8" y="224.8">ONLY;</text>
<text x="222.8" y="224.8">TP</text>
<text x="227.2" y="224.8">ONLY</text>
<text x="160" y="228.6">CPU_CORE_HF_CLKOUT_DP</text>
<text x="160" y="232.4">CPU_EXT_CLK_EN</text>
<text x="201.9" y="232.4">6</text>
<text x="201.9" y="228.6">6</text>
<text x="204.9" y="232.4">LAYER</text>
<text x="204.9" y="228.6">LAYER</text>
<text x="213.8" y="232.4">ONLY;</text>
<text x="213.8" y="228.6">ONLY;</text>
<text x="222.8" y="232.4">TP</text>
<text x="222.8" y="228.6">TP</text>
<text x="227.2" y="232.4">ONLY,</text>
<text x="227.2" y="228.6">ONLY</text>
<text x="236.2" y="232.4">INTERNAL</text>
<text x="249.6" y="232.4">PULLDN</text>
<text x="160" y="236.2">CPU_DLL_SNIF_OUT</text>
<text x="201.9" y="236.2">6</text>
<text x="204.9" y="236.2">LAYER</text>
<text x="213.8" y="236.2">ONLY;</text>
<text x="222.8" y="236.2">TP</text>
<text x="227.2" y="236.2">ONLY</text>
<text x="160" y="240">CPU_VDDS0_DP</text>
<text x="160" y="243.8">CPU_VDDS0_DN</text>
<text x="201.9" y="240">6</text>
<text x="201.9" y="243.8">6</text>
<text x="204.9" y="240">LAYER</text>
<text x="204.9" y="243.8">LAYER</text>
<text x="213.8" y="240">ONLY</text>
<text x="213.8" y="243.8">ONLY</text>
<text x="160" y="247.6">CPU_VDDS1_DP</text>
<text x="160" y="251.5">CPU_VDDS1_DN</text>
<text x="201.9" y="247.6">6</text>
<text x="201.9" y="251.5">6</text>
<text x="204.9" y="247.6">LAYER</text>
<text x="204.9" y="251.5">LAYER</text>
<text x="213.8" y="247.6">ONLY</text>
<text x="213.8" y="251.5">ONLY</text>
<text x="160" y="255.3">RESISTOR0_DP</text>
<text x="201.9" y="255.3">6</text>
<text x="204.9" y="255.3">LAYER</text>
<text x="213.8" y="255.3">ONLY</text>
<text x="160" y="259.1">RESISTOR0_DN</text>
<text x="160" y="262.9">EDRAM_PSRO_DOUT</text>
<text x="201.9" y="259.1">6</text>
<text x="201.9" y="262.9">6</text>
<text x="204.9" y="259.1">LAYER</text>
<text x="204.9" y="262.9">LAYER</text>
<text x="213.8" y="259.1">ONLY</text>
<text x="213.8" y="262.9">ONLY</text>
</g>
<g font-size="1.6">
<text x="236.1" y="26.2">2</text>
<text x="237.5" y="24.1">R4P5</text>
<text x="242.9" y="26.2">1</text>
<text x="109.9" y="33.8">FT3T10</text>
<text x="128.8" y="32.5">1</text>
<text x="203.9" y="32.5">1</text>
<text x="208" y="34">C5R11</text>
<text x="252.1" y="32.5">1</text>
<text x="255.5" y="32.5">R4P4</text>
<text x="203.9" y="40.6">2</text>
<text x="252.1" y="39.4">2</text>
<text x="109.9" y="43.9">FT3T11</text>
<text x="128.8" y="42.7">1</text>
<text x="148" y="55.4">1</text>
<text x="151.4" y="55.4">R3E10</text>
<text x="168.3" y="54.1">1</text>
<text x="172.5" y="55.6">C5R66</text>
<text x="238.8" y="59.7">U5E1</text>
<text x="148" y="62.2">2</text>
<text x="168.3" y="62.2">2</text>
<text x="232.5" y="64.3">D5</text>
<text x="133.2" y="71.9">2</text>
<text x="134.7" y="69.8">R4D1</text>
<text x="140" y="71.9">1</text>
<text x="232.5" y="69.3">T5</text>
<text x="279.9" y="66.8">E5</text>
<text x="232.5" y="82">P2</text>
<text x="279.9" y="89.7">C24</text>
<text x="134.5" y="92.2">2</text>
<text x="135.9" y="90.2">R4D2</text>
<text x="141.3" y="92.2">1</text>
<text x="279.9" y="92.2">B24</text>
<text x="279.9" y="94.7">A24</text>
<text x="279.9" y="97.3">C23</text>
<text x="279.9" y="99.8">B23</text>
<text x="232.5" y="102.4">P1</text>
<text x="279.9" y="102.4">A23</text>
<text x="335.7" y="107.4">1</text>
<text x="50.2" y="112.5">1</text>
<text x="53.6" y="112.5">R4R22</text>
<text x="66.7" y="112.5">1</text>
<text x="70.1" y="112.5">R4R23</text>
<text x="335.7" y="110">1</text>
<text x="335.7" y="112.5">1</text>
<text x="347.7" y="111.3">FT7P7</text>
<text x="347.7" y="113.8">FT7P6</text>
<text x="347.7" y="108.7">FT7P8</text>
<text x="50.2" y="119.4">2</text>
<text x="66.7" y="119.4">2</text>
<text x="335.7" y="117.6">1</text>
<text x="335.7" y="115.1">1</text>
<text x="347.7" y="118.9">FT7P4</text>
<text x="347.7" y="116.3">FT7P5</text>
<text x="27.9" y="125.2">DB4R3</text>
<text x="42.4" y="123.9">1</text>
<text x="335.7" y="120.1">1</text>
<text x="347.7" y="121.4">FT7P3</text>
<text x="27.9" y="127.8">DB4R2</text>
<text x="42.4" y="126.5">1</text>
<text x="232.5" y="130.3">R5</text>
<text x="232.5" y="127.8">P5</text>
<text x="232.5" y="135.4">N6</text>
<text x="232.5" y="137.9">G7</text>
<text x="56.5" y="148.1">1</text>
<text x="59.9" y="148.1">R5T8</text>
<text x="56.5" y="154.9">2</text>
<text x="279.9" y="153.2">J6</text>
<text x="232.5" y="158.2">V6</text>
<text x="279.9" y="158.2">F8</text>
<text x="56.5" y="163.3">1</text>
<text x="59.9" y="163.3">R5T9</text>
<text x="56.5" y="170.2">2</text>
<text x="232.5" y="170.9">L7</text>
<text x="232.5" y="173.5">M7</text>
<text x="279.9" y="173.5">A3</text>
<text x="279.9" y="176">C1</text>
<text x="232.5" y="183.6">F7</text>
<text x="232.5" y="187.4">J7</text>
<text x="232.5" y="190">E7</text>
<text x="279.9" y="190">M6</text>
<text x="128.9" y="193.8">1</text>
<text x="132.3" y="193.8">R4R21</text>
<text x="128.9" y="200.7">2</text>
</g>
<g font-size="1.5">
<text x="76.1" y="26.7">25</text>
<text x="383" y="26.7">65</text>
<text x="71.6" y="50.8">65</text>
<text x="76.1" y="50.8">25</text>
<text x="383" y="67.3">65</text>
<text x="76.1" y="72.4">22</text>
<text x="76.1" y="92.7">22</text>
<text x="383" y="92.7">43</text>
<text x="383" y="95.2">43</text>
<text x="383" y="90.2">43</text>
<text x="383" y="100.3">43</text>
<text x="383" y="97.8">43</text>
<text x="383" y="102.9">43</text>
<text x="383" y="174">51</text>
<text x="383" y="176.5">52</text>
</g>
</svg>
